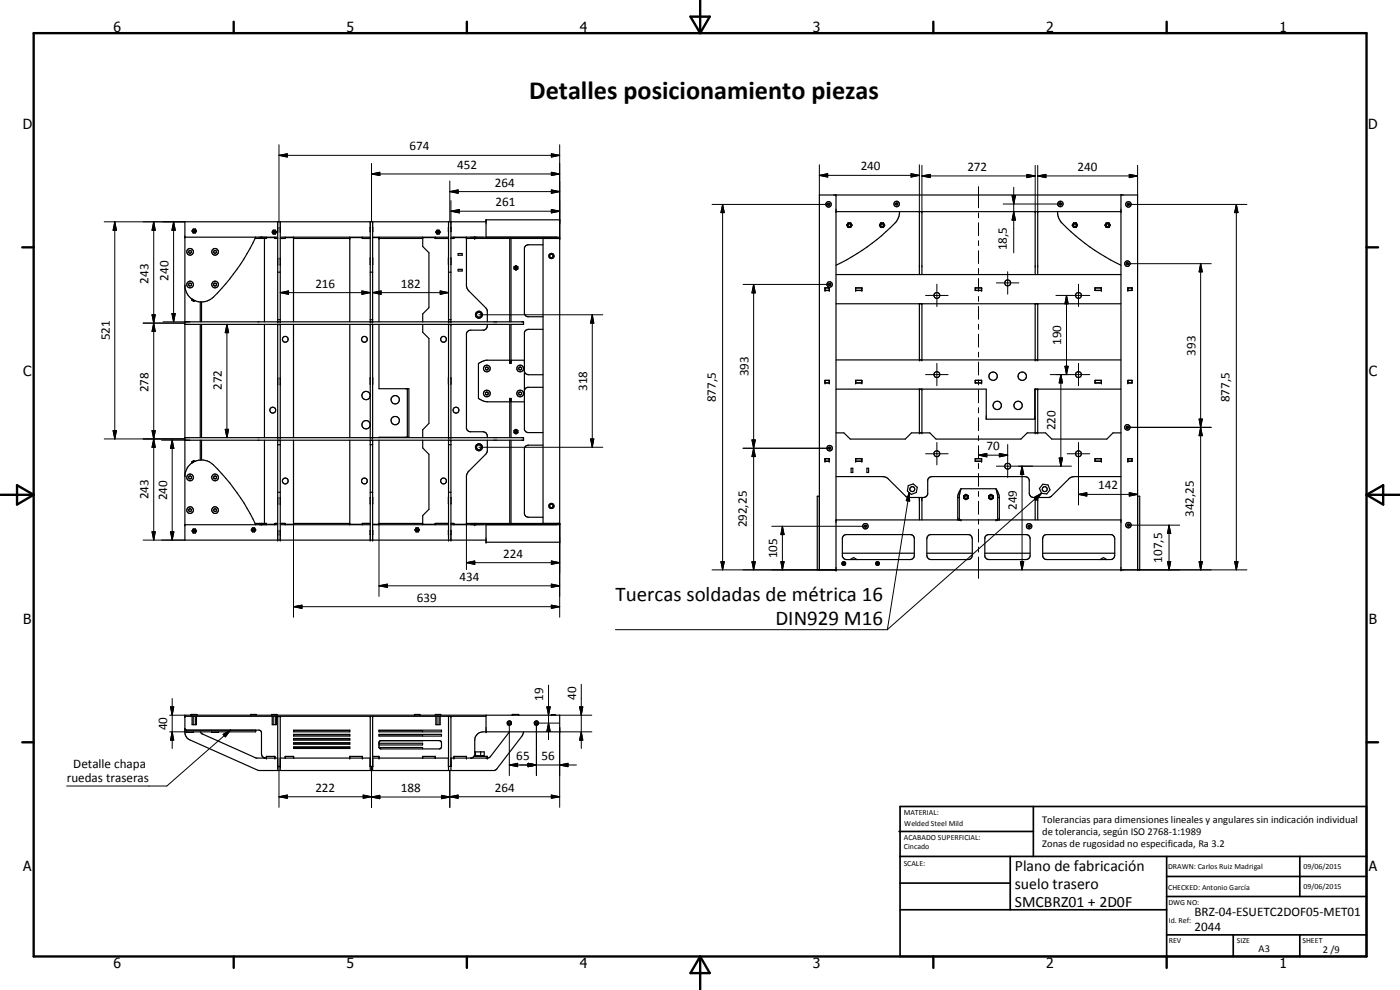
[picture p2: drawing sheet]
<svg xmlns="http://www.w3.org/2000/svg" width="420mm" height="297mm" viewBox="0 0 420 297" stroke-linecap="round" stroke-linejoin="round" font-family="sans-serif">
<g fill="none" stroke="#000" stroke-width=".35">
<path d="M250.9 58.5v112.5M336.4 58.5v112.5M55.5 71.2h27.8M57.6 69.3l.4-.6h.6l.4 .6M57.6 69.3l.4 .6h.6l.4-.6M57.6 69.3l.4 .5h.6l.4-.5M76.7 71.2a60.7 60.7 0 0 1-13.6 18.6l-1.4 .7-1.6 .1M78.5 71.2v.3M79.4 71.5v25.1M80 71.2v.3h-3.5M80 71.3h2.5M82 69.1h.6l.4 .5-.4 .6h-.6l-.3-.6z"/>
<path d="M82.2 69.3l.3 .1v.4h-.4zM82.5 71.2v.3h.8M83.3 66.5v30.1M84.1 66.5v30.1M84.1 71.2h27M85.6 71.2v.3h-1.5M85.6 71.3h2.5v25.3M88.1 71.5h16.9M88.1 71.2v.3M105 71.2v25.4M105 71.3h3.7M108.7 71.2v.3h2.4"/>
<path d="M111.1 68.2v1.3M111.1 77.4v1.9M111.1 66.5v30.1M111.8 66.5v30.1M111.8 71.2h22.8M111.8 68.2h.1M111.8 69.5h.1M111.8 71.3h1.9M111.8 77.4h.1M111.8 79.3h.1M113.7 71.5h13.2M113.7 71.2v25.4"/>
<path d="M126.8 71.2v.3M130.6 71.3h-3.7v2.7l1.8 1.8v16.5l-1.8 1.9v2.4M130.6 71.2v.3h4M131.1 69.1h.7l.3 .5-.3 .6h-.7l-.3-.6zM131.3 69.4l.3-.1a.31 .31 0 0 1 .1 .5 .31 .31 0 0 1-.4 .1 .31 .31 0 0 1 0-.5zM134.6 68.2h.1M134.6 69.5h.1M134.6 77.4h.1M134.6 79.3h.1M134.6 66.5v30.1M135.3 66.5v30.1M135.3 71.2h32.7"/>
<path d="M135.3 68.2h.1M135.3 69.5h.1M135.3 77.4h.1M135.3 79.3h.1M136.2 71.2v.3h-.9M136.2 71.3h3.8M137.5 76.1h1.2v.5h-1.2zM140 71.2v14.7l.7 1.4 5.4 5.5 .2 3.8M140 71.5h28M142.5 71.2v.3M145.9 71.2v-5.2h22.1v96.7h-22.1v-5.3M145.9 66.5h-90.4v95.6h90.4"/>
<path d="M153 71.5v25.1M153.4 71.5v25.1M163 73.4h-4.6l-.7 .4-.3 .6v19.9l.5 .6 .5 .1h4.6M163 71.5v85.6M248.4 61.2l.4-.2 .2 .5-.5 .1zM250.9 63.5h85.5M254.5 66.9h.8l.4 .7-.4 .6h-.8l-.4-.6zM264.3 66.9h.8l.4 .7-.4 .6h-.8l-.4-.6zM269.3 60.9l.1 .3M269.3 61h-.4l-.1 .3 .3 .2 .3-.2M269.3 61l.1 .3M269.9 63.5l-.3 1.9a6.5 6.5 0 0 1-2.4 2.9 61.9 61.9 0 0 1-16.3 11.3"/>
<path d="M275.9 63.5v18.9M276.7 63.5v18.9M310.7 63.5v18.9M311.4 63.5v18.9M317.4 63.5l.3 1.9a7.5 7.5 0 0 0 2.4 2.9 61.9 61.9 0 0 0 16.3 11.3M318 61a.32 .32 0 0 1 .6 .2 .32 .32 0 0 1-.5 .3l-.2-.3M318 61l-.1 .2M318.1 60.9l-.2 .3M321.8 67.6l.4 .6M322.2 66.9h.8l.4 .7-.4 .6h-.8l-.4-.6zM322.2 66.9l-.4 .7M332 66.9h.8l.4 .7-.4 .6h-.8l-.4-.6z"/>
<path d="M332.1 67.3l.2-.2 .5 .2-.1 .6-.4 .1-.3-.4zM55.5 85.6a5.2 5.2 0 0 0 2.1 4.1M55.5 96.6h101.6v.7h-101.6M57.6 89.7v.4l.6 .3 .3-.2M57.6 89.7l.5 .3M57.9 89.9l.2 .1M58.1 90l2 .6M58.1 90h.1M60.1 90.6v6M60.1 97.3v34M60.5 90.6v6M60.5 97.3v34"/>
<path d="M79.4 97.3v34M83.3 97.3v34M83.3 81.7h.8M83.3 95.9h.8M84.1 97.3v34M88.1 97.3v34M105 97.3v34M111.1 81.7h.7M111.1 95.9h.7M111.1 97.3v34M111.8 97.3v34M113.7 97.3v19.3h9v14.6l-9 .1"/>
<path d="M126.9 97.3v2.4l1.8 1.9v25.4l-1.8 1.9v2.4M134.6 97.3v34M134.6 81.7h.7M134.6 95.9h.7M135.3 97.3v34M137.5 80.8h1.2v.5h-1.2zM146.3 97.3a1.5 1.5 0 0 1-1.1 1.8h-4.5l-.7 1v28.5l.4 .6 .6 .3h4a1.4 1.4 0 0 1 1.3 1.8M153 97.3v11.8M153.4 97.3v11.8h-.5v-1h-6.9l-2.4 1v10.4l1 .6 1.7 .5h6.6v-1.1h.5v11.8M154.3 80.1v.6l.5 .3 .6-.3v-.6M154.3 80.1l.5-.4 .6 .4M154.3 80.1l.5-.3 .6 .3"/>
<path d="M154.6 80.2l.3-.1 .2 .4a.3 .3 0 0 1-.4 .1 .3 .3 0 0 1-.1-.4zM163 98.8h-4.6l-.5 .2-.5 .8v29l.3 .7 .7 .3h4.6M247.6 86.4h1.3v.8h-1.3zM247.6 87.1h1.3M247.6 86.4h1.3M248.7 85.1h.5v.4l-.4 .1zM250.9 82.4h85.5M250.9 91.1h85.5M256.8 86.4h1.8v.8h-1.8zM256.8 87.1h1.8M256.8 86.4h1.8M275.9 91.1v16.9"/>
<path d="M276.7 91.1v16.9M292.7 86.4h1.9v.8h-1.9zM292.7 87.1h1.9M292.7 86.4h1.9M292.7 86.4v.7M310.7 91.1v16.9M311.4 91.1v16.9M328.6 86.4h1.9v.8h-1.9zM328.6 87.1h1.9M328.6 86.4h1.9M328.7 86.4v.7M338.5 86.4h1.3v.8h-1.3z"/>
<path d="M338.5 87.1h1.3M338.5 86.4h1.3M111.1 113.4v1.8M111.8 113.4h.1M111.8 115.2h.1M122.2 116.6v14.6M134.6 113.4h.1M134.6 115.2h.1M135.3 113.4h.1M135.3 115.2h.1M153 119.5v11.8M153.4 108.1h4"/>
<path d="M157.4 111.4l.5 .8 .5 .2h4.6M163 116.2h-4.6l-.5 .2-.5 .8M247.6 114.1h1.3v.8h-1.3zM250.9 116.8h45.1v9h14.5v-9h25.9M250.9 108h85.5M256.8 114.1h1.8v.8h-1.8zM275.9 116.8v13.1M276.7 116.8v13.1M292.7 114.1h1.9v.8h-1.9zM292.7 114.1v.8M310.7 116.8v13.1M311.4 116.8v13.1"/>
<path d="M328.6 114.1h1.9v.8h-1.9zM328.7 114.1v.8M338.5 114.1h1.2l.1 .8h-1.3zM55.5 131.3h101.6v.8h-101.6M58.1 138.6a5 5 0 0 0-2.6 4.4M58.1 138.6a5.1 5.1 0 0 1 5.9 .8 63.2 63.2 0 0 1 12.7 18M58.1 138.6l-.2 .1M58.2 138.6h-.1M58.5 138.4l-.3-.2-.6 .4v.3M60.1 132.1v5.9M60.5 132.1v5.9M79.4 132.1v25"/>
<path d="M83.3 132.1v30M83.3 133.4h.8M84.1 132.1v30M88.1 132.1v25.2h-2.5M105 132.1v25.3M111.1 133.4h.7M111.1 132.1v30M111.8 132.1v30M113.7 132.1v25.3M126.9 132.1v2.3l1.8 1.9v16.5l-1.8 1.9v2.6h3.7M134.6 132.1v30M134.6 133.4h.7"/>
<path d="M135.3 132.1v30M146.3 132.1l-.2 3.7-5.6 5.8-.5 1.1v14.7M153 132.1v25M153.4 132.1v25M153.4 120.6h4M154.3 129.2v.6M154.3 129.2l.5-.4 .6 .4M154.3 129.8l.5 .4 .6-.4M154.3 129.8l.5 .3 .6-.3M154.3 129.2l.5-.3 .6 .3M154.6 129.3h.5v.4l-.4 .1zM155.4 129.2v.6"/>
<path d="M163 133.6h-4.6l-.7 .3-.3 .7v19.8l.5 .6 .7 .2h4.4M247.6 137.6h1.3v.8h-1.3zM248.8 134.2a.3 .3 0 0 1 .4 .1 .3 .3 0 0 1-.1 .4 .3 .3 0 0 1-.4-.1zM250.9 129.9h2.4l1.9 1.8h16.5l1.8-1.8h5.5l1.9 1.8h25.5l1.9-1.8h5.5l1.9 1.8h16.5l1.8-1.8h2.4M256.8 137.6h1.8v.8h-1.8zM292.7 137.6h1.9v.8h-1.9zM292.7 137.6v.8M328.6 137.6h1.9v.8h-1.9zM328.7 137.6v.8M338.1 128a.32 .32 0 0 1 .5 .1 .32 .32 0 0 1-.1 .4l-.4-.1zM338.5 137.6h1.2l.1 .8h-1.3zM55.5 157.4h27.8"/>
<path d="M58 158.7h.6l.4 .6-.4 .6h-.6l-.4-.6zM58.1 159.1a.32 .32 0 0 1 .5 .1 .32 .32 0 0 1-.3 .4h-.2zM75.8 158.4h.6l.3 .6-.3 .6h-.6l-.4-.6zM76.5 157.1h3.5v.3M78.5 157.1v.3M80 157.3h2.5M83.3 157.1h-.8v.3M83.3 147.7h.8M84.1 157.1h1.5v.3M84.1 157.4h27M88.1 157.1h16.9M88.1 157.1v.3"/>
<path d="M105 157.3h3.7M111.1 157.1h-2.4v.3M111.1 159.1v1.3M111.1 149.3v1.9M111.1 147.7h.7M111.8 157.4h22.8M111.8 159.1h.1M111.8 157.3h1.9M111.8 149.3h.1M111.8 151.2h.1M113.7 157.1h13.2M124.9 158.4h.6l.3 .6-.3 .6h-.6l-.4-.6z"/>
<path d="M125 158.7h.3a.31 .31 0 0 1 .1 .5 .31 .31 0 0 1-.5-.1zM126.8 157.1v.3M134.6 159.1h.1M134.6 149.3h.1M134.6 151.2h.1M134.6 157.1h-4v.3M134.6 147.7h.7M135.3 157.1h.9v.3M135.3 157.4h32.7M135.3 159.1h.1M135.3 149.3h.1M135.3 151.2h.1"/>
<path d="M136.2 157.3h3.8M140 157.1h28M142.5 157.1v.3M245.9 148.9h-.6v22.1h96.7v-22.1h-.6M250.9 143h14l.9 .2 6.2 5.9 .7 .2h4.4l.8-.2 .5-.8v-4.3l.6-.8 .4-.2h28.3l.9 .4 .3 .6v4a1.3 1.3 0 0 0 1.3 1.3h4.5l.6-.2 5.6-5.6 .9-.4 14.6-.1M250.9 156h85.5M255.4 140.5h.5v1.3h-.5zM259.5 157.6h.4a.31 .31 0 0 1 .1 .5 .31 .31 0 0 1-.5 0 .31 .31 0 0 1 0-.5zM260.2 140.5h.5v1.3h-.5zM272.6 145.7l1.5-.5 1.2 1-.3 1.6-1.5 .5-1.2-1zM275.9 149.3v6.7M276.7 149.3v6.7"/>
<path d="M287.4 149.3h.5M287.9 149.3v6.7M288.4 146.6l-.7 1.4-.3 1v7M288.4 146.6l-.5 2.7M288.4 146.6h10.5M289.2 148.7l.7-.4 .7 .4v.8l-.7 .4-.7-.4zM289.9 148.3l-.7 .5M289.9 148.3l.7 .5M296.7 148.7l.7-.4 .7 .4v.8l-.7 .4-.7-.4zM297.4 148.3l-.7 .5M297.4 148.3l.7 .5M298.9 146.6l.5 2.4v7"/>
<path d="M298.9 146.6l.7 1.4 .3 1.3M299.4 149.3h.5M299.9 149.3v6.7M308.6 157.6l.5 .1-.1 .5-.4-.1zM310.7 149.3v6.7M311.4 149.3v6.7M313 145.3l1.5 .2 .6 1.5-1 1.2-1.5-.2-.7-1.4zM338.4 157.4l.4-.1a.32 .32 0 0 1 .1 .4 .32 .32 0 0 1-.4 .1 .32 .32 0 0 1-.1-.4zM111.8 160.4h.1M134.6 160.4h.1M135.3 160.4h.1M245.9 171v-112.5h95.5v112.5"/>
<path d="M252.8 166h21.6M253.1 160.7l.7-.3h19.6l.7 .3 .3 .7v5.5l-.3 .6-.9 .4-19.6-.1-.8-.9v-5.5zM255.1 167.9l1.1-.6 1 .6M263.2 168.9h.4v.3h-.5zM278.2 166h13.6M278.5 160.7l.7-.3h11.6l.4 .2 .6 1-.1 5.5-.5 .6-.7 .2-11.6-.1-.7-.7v-.5v-5zM295.6 166h13.5M295.9 160.7l.6-.3h11.6l.5 .2 .5 .8v5.7l-.5 .6-.7 .2-11.6-.1-.7-.9v-5.5zM312.9 166h21.6M313.3 160.7l.6-.3h19.6l.7 .3 .3 .9v5.3l-.3 .6-.9 .4-19.6-.1-.7-.7-.1-.5v-5zM330.1 167.9l1.1-.6 1 .6M55.5 219.1h22.4l.5 .4 .1 .3v6.4a1.29 1.29 0 0 0 1 1.3"/>
<path d="M55.5 218.6l.3 .5M55.5 214.9h90.4M56 219.6v.2h2.1v-.2M57.4 214.6v-.2h1.7v.2M57.5 214.4v.2M57.6 214.9v2.5h1.4v-2.5M58 214.9v2.5M58.6 214.9v2.5M60.1 219.6l.5 .6 16.3 7.3h6.4M63.5 219.6v.2h2.1v-.2M75.3 214.6v-.2h1.6v.2M76.7 219.1v.5h-21.2"/>
<path d="M81.5 214.6v-.2h1.6v.2M81.7 214.9v2.5h1.3v-2.5M82 214.9v2.5M82.6 214.9v2.5M83.3 214.9v16.3M84.1 214.9v16.3M88.1 219.1h16.9v.5h-16.9zM88.1 219.2h16.9M111.1 214.9v16.3M111.8 214.9v16.3M113.7 219.1h18.8v.5h-18.8zM113.7 219.2h13.1v.4"/>
<path d="M124.4 214.6v-.2h1.6v.2M130.6 214.6v-.2h1.7v.2M130.8 214.9v2.5h1.3v-2.5M131.1 214.9v2.5M131.8 214.9v2.5M134.6 214.9v16.3M135.3 214.9v16.3M145.9 214.6v5M152.9 219.6l-6.2 7.8-11.4 .1M153.7 214.6v-.2h1.9v.2M154 214.4v.2M157.1 219.6l-.5 1.3-7.5 9.8-.8 .5h-70.7l-20.6-9.2a2.62 2.62 0 0 1-1.5-2.3v-5.1h112.5v5h-23a2.51 2.51 0 0 0-2.5 2.5v4.3l-.4 .7-.6 .4"/>
<path d="M165.5 214.6h1.1M79.4 227.4v.1M80 227.5v-.6h2.5v.6M83.3 230h.8M84.1 227.5h27M85.6 227.5v-.6h2.5v.6M88.1 226.9v.6M88.1 220.3h16.9v.6h-16.9zM88.1 221.6h16.9v.5h-16.9zM88.1 222.8h16.9v.5h-16.9zM88.1 224.1h16.9v.5h-16.9zM88.1 224.3h16.9"/>
<path d="M88.1 221.8h16.9M88.1 220.5h16.9M88.1 223h16.9M105 227.5v-.6h3.7v.6M111.1 227.5v2.5h.8M111.8 226.9h1.9v.6M111.8 227.5h22.8M113.7 220.3h18.8v.6h-18.8zM113.7 220.5h13.1v.4M113.7 223h13.1v.5h-13.1M113.7 224.3h13.1v.4M114.1 222.2h17.8l.4 .2a2.2 2.2 0 0 1 .1 2l-.4 .3h-17.8l-.5-.5"/>
<path d="M114.4 222.2l-.7 .5v1.5M126.8 222.2h.1M126.8 227.5v-.6h3.8v.6M126.9 226.9v.6M134.6 230h.8M136.2 227.5v-.6h3.8v.6M142.3 226.9h4v.6M142.3 226.9h.1M142.4 226.9v-.2h1.4v.2M142.5 225.6h2.8v1.1h-.7v.2M142.7 225.6v1.3M144.3 225.6v1.3"/>
<path d="M144.8 226.7v.2M144.9 226.7v.2M145.1 226.7v.2"/>
<circle cx="57" cy="75.5" r="1"/>
<circle cx="57" cy="75.6" r=".44"/>
<circle cx="58.3" cy="69.3" r=".31"/>
<circle cx="64.5" cy="75.5" r="1"/>
<circle cx="64.5" cy="75.6" r=".44"/>
<circle cx="165.5" cy="76.8" r=".54"/>
<circle cx="165.5" cy="76.8" r=".78"/>
<circle cx="248.7" cy="61.3" r=".8"/>
<circle cx="254.9" cy="67.6" r=".44"/>
<circle cx="264.7" cy="67.6" r=".42"/>
<circle cx="269.1" cy="61.2" r=".82"/>
<circle cx="318.2" cy="61.2" r=".83"/>
<circle cx="322.6" cy="67.6" r=".44"/>
<circle cx="338.4" cy="79.1" r=".32"/>
<circle cx="338.4" cy="79.1" r=".82"/>
<circle cx="338.7" cy="61.3" r=".83"/>
<circle cx="338.7" cy="61.3" r=".31"/>
<circle cx="57" cy="85.4" r="1.01"/>
<circle cx="57.1" cy="85.4" r=".43"/>
<circle cx="64.5" cy="85.4" r=".98"/>
<circle cx="64.5" cy="85.4" r=".45"/>
<circle cx="143.7" cy="94.4" r="1.06"/>
<circle cx="143.7" cy="94.4" r=".73"/>
<circle cx="249" cy="85.4" r=".8"/>
<circle cx="281.2" cy="88.6" r=".88"/>
<circle cx="302.4" cy="84.9" r=".88"/>
<circle cx="323.7" cy="88.6" r=".89"/>
<circle cx="85.6" cy="101.8" r=".88"/>
<circle cx="109.4" cy="101.8" r=".88"/>
<circle cx="109.9" cy="118.7" r="1.25"/>
<circle cx="118.6" cy="120" r="1.24"/>
<circle cx="133.1" cy="101.8" r=".88"/>
<circle cx="146.1" cy="110.6" r=".44"/>
<circle cx="146.1" cy="118" r=".44"/>
<circle cx="146.1" cy="110.5" r="1.01"/>
<circle cx="146.1" cy="118.1" r=".99"/>
<circle cx="156.1" cy="110.6" r="1.01"/>
<circle cx="156.1" cy="118.1" r="1.01"/>
<circle cx="156.1" cy="118.1" r=".44"/>
<circle cx="156.1" cy="110.6" r=".43"/>
<circle cx="281.2" cy="112.4" r=".88"/>
<circle cx="298" cy="112.9" r="1.25"/>
<circle cx="306.8" cy="112.9" r="1.25"/>
<circle cx="323.7" cy="112.4" r=".89"/>
<circle cx="81.8" cy="123.1" r=".88"/>
<circle cx="109.9" cy="127.4" r="1.24"/>
<circle cx="118.6" cy="126.2" r="1.26"/>
<circle cx="136.9" cy="123.1" r=".88"/>
<circle cx="143.7" cy="134.2" r=".73"/>
<circle cx="143.7" cy="134.2" r="1.06"/>
<circle cx="249" cy="134.5" r=".82"/>
<circle cx="281.2" cy="136.1" r=".88"/>
<circle cx="299.3" cy="121.6" r="1.25"/>
<circle cx="302.4" cy="139.9" r=".89"/>
<circle cx="305.5" cy="121.6" r="1.24"/>
<circle cx="323.7" cy="136.1" r=".89"/>
<circle cx="338.3" cy="128.2" r=".81"/>
<circle cx="57" cy="143.2" r="1.01"/>
<circle cx="57" cy="153.1" r=".41"/>
<circle cx="57" cy="153" r="1"/>
<circle cx="57.1" cy="143.3" r=".43"/>
<circle cx="64.5" cy="143.2" r=".99"/>
<circle cx="64.5" cy="153" r=".99"/>
<circle cx="64.5" cy="143.2" r=".44"/>
<circle cx="64.5" cy="153.1" r=".42"/>
<circle cx="76.1" cy="159" r=".31"/>
<circle cx="85.6" cy="144.3" r=".88"/>
<circle cx="109.4" cy="144.3" r=".88"/>
<circle cx="133.1" cy="144.3" r=".88"/>
<circle cx="165.5" cy="151.8" r=".52"/>
<circle cx="165.5" cy="151.8" r=".79"/>
<circle cx="259.7" cy="157.9" r=".82"/>
<circle cx="273.8" cy="146.8" r=".74"/>
<circle cx="289.9" cy="149.1" r=".44"/>
<circle cx="297.4" cy="149.1" r=".44"/>
<circle cx="308.8" cy="157.9" r=".81"/>
<circle cx="313.5" cy="146.8" r=".74"/>
<circle cx="338.7" cy="157.6" r=".81"/>
<circle cx="253.2" cy="169.1" r=".25"/>
<circle cx="253.2" cy="169.1" r=".58"/>
<circle cx="263.4" cy="169.1" r=".56"/>
<circle cx="152.8" cy="217" r=".42"/>
<circle cx="152.9" cy="217" r=".66"/>
<circle cx="161" cy="216.9" r=".42"/>
<circle cx="161" cy="217" r=".66"/>
</g>
<g fill="#000">
<circle cx="250.9" cy="58.5" r=".18"/>
<circle cx="55.5" cy="71.2" r=".18"/>
<circle cx="83.3" cy="79.3" r=".18"/>
<circle cx="83.3" cy="77.4" r=".18"/>
<circle cx="83.3" cy="68.2" r=".18"/>
<circle cx="83.3" cy="69.5" r=".18"/>
<circle cx="84.1" cy="79.3" r=".18"/>
<circle cx="84.1" cy="77.4" r=".18"/>
<circle cx="84.1" cy="68.2" r=".18"/>
<circle cx="84.1" cy="69.5" r=".18"/>
<circle cx="105" cy="71.5" r=".18"/>
<circle cx="113.7" cy="71.5" r=".18"/>
<circle cx="140" cy="71.5" r=".18"/>
<circle cx="142.5" cy="71.2" r=".18"/>
<circle cx="142.5" cy="71.5" r=".18"/>
<circle cx="145.9" cy="66" r=".18"/>
<circle cx="168" cy="71.5" r=".18"/>
<circle cx="168" cy="66" r=".18"/>
<circle cx="250.9" cy="63.5" r=".18"/>
<circle cx="336.4" cy="63.5" r=".18"/>
<circle cx="83.3" cy="96.6" r=".18"/>
<circle cx="83.3" cy="97.3" r=".18"/>
<circle cx="84.1" cy="96.6" r=".18"/>
<circle cx="84.1" cy="97.3" r=".18"/>
<circle cx="111.1" cy="97.3" r=".18"/>
<circle cx="111.1" cy="96.6" r=".18"/>
<circle cx="111.8" cy="97.3" r=".18"/>
<circle cx="111.8" cy="96.6" r=".18"/>
<circle cx="134.6" cy="97.3" r=".18"/>
<circle cx="134.6" cy="96.6" r=".18"/>
<circle cx="135.3" cy="96.6" r=".18"/>
<circle cx="135.3" cy="97.3" r=".18"/>
<circle cx="247.6" cy="86.4" r=".18"/>
<circle cx="247.6" cy="87.1" r=".18"/>
<circle cx="248.9" cy="87.1" r=".18"/>
<circle cx="248.9" cy="86.4" r=".18"/>
<circle cx="256.8" cy="87.1" r=".18"/>
<circle cx="256.8" cy="86.4" r=".18"/>
<circle cx="258.6" cy="86.4" r=".18"/>
<circle cx="258.6" cy="87.1" r=".18"/>
<circle cx="275.9" cy="91.1" r=".18"/>
<circle cx="276.7" cy="91.1" r=".18"/>
<circle cx="294.6" cy="86.4" r=".18"/>
<circle cx="294.6" cy="87.1" r=".18"/>
<circle cx="310.7" cy="91.1" r=".18"/>
<circle cx="311.4" cy="91.1" r=".18"/>
<circle cx="330.5" cy="87.1" r=".18"/>
<circle cx="330.5" cy="86.4" r=".18"/>
<circle cx="338.5" cy="87.1" r=".18"/>
<circle cx="338.5" cy="86.4" r=".18"/>
<circle cx="83.3" cy="113.4" r=".18"/>
<circle cx="83.3" cy="115.2" r=".18"/>
<circle cx="84.1" cy="113.4" r=".18"/>
<circle cx="84.1" cy="115.2" r=".18"/>
<circle cx="152.9" cy="108.1" r=".18"/>
<circle cx="153.4" cy="108.1" r=".18"/>
<circle cx="157.4" cy="108.1" r=".18"/>
<circle cx="247.6" cy="114.9" r=".18"/>
<circle cx="247.6" cy="114.1" r=".18"/>
<circle cx="248.9" cy="114.9" r=".18"/>
<circle cx="248.9" cy="114.1" r=".18"/>
<circle cx="256.8" cy="114.9" r=".18"/>
<circle cx="256.8" cy="114.1" r=".18"/>
<circle cx="258.6" cy="114.1" r=".18"/>
<circle cx="258.6" cy="114.9" r=".18"/>
<circle cx="275.9" cy="116.8" r=".18"/>
<circle cx="275.9" cy="108" r=".18"/>
<circle cx="276.7" cy="108" r=".18"/>
<circle cx="276.7" cy="116.8" r=".18"/>
<circle cx="294.6" cy="114.9" r=".18"/>
<circle cx="294.6" cy="114.1" r=".18"/>
<circle cx="310.7" cy="116.8" r=".18"/>
<circle cx="310.7" cy="108" r=".18"/>
<circle cx="311.4" cy="108" r=".18"/>
<circle cx="311.4" cy="116.8" r=".18"/>
<circle cx="330.5" cy="114.9" r=".18"/>
<circle cx="330.5" cy="114.1" r=".18"/>
<circle cx="338.5" cy="114.9" r=".18"/>
<circle cx="338.5" cy="114.1" r=".18"/>
<circle cx="83.3" cy="132.1" r=".18"/>
<circle cx="83.3" cy="131.3" r=".18"/>
<circle cx="84.1" cy="132.1" r=".18"/>
<circle cx="84.1" cy="131.3" r=".18"/>
<circle cx="111.1" cy="132.1" r=".18"/>
<circle cx="111.1" cy="131.3" r=".18"/>
<circle cx="111.8" cy="132.1" r=".18"/>
<circle cx="111.8" cy="131.3" r=".18"/>
<circle cx="134.6" cy="131.3" r=".18"/>
<circle cx="134.6" cy="132.1" r=".18"/>
<circle cx="135.3" cy="132.1" r=".18"/>
<circle cx="135.3" cy="131.3" r=".18"/>
<circle cx="247.6" cy="138.4" r=".18"/>
<circle cx="247.6" cy="137.6" r=".18"/>
<circle cx="248.9" cy="137.6" r=".18"/>
<circle cx="248.9" cy="138.4" r=".18"/>
<circle cx="256.8" cy="137.6" r=".18"/>
<circle cx="256.8" cy="138.4" r=".18"/>
<circle cx="258.6" cy="137.6" r=".18"/>
<circle cx="258.6" cy="138.4" r=".18"/>
<circle cx="275.9" cy="129.9" r=".18"/>
<circle cx="276.7" cy="129.9" r=".18"/>
<circle cx="294.6" cy="138.4" r=".18"/>
<circle cx="294.6" cy="137.6" r=".18"/>
<circle cx="310.7" cy="129.9" r=".18"/>
<circle cx="311.4" cy="129.9" r=".18"/>
<circle cx="330.5" cy="137.6" r=".18"/>
<circle cx="330.5" cy="138.4" r=".18"/>
<circle cx="338.5" cy="137.6" r=".18"/>
<circle cx="338.5" cy="138.4" r=".18"/>
<circle cx="83.3" cy="159.1" r=".18"/>
<circle cx="83.3" cy="151.2" r=".18"/>
<circle cx="83.3" cy="149.3" r=".18"/>
<circle cx="84.1" cy="149.3" r=".18"/>
<circle cx="84.1" cy="159.1" r=".18"/>
<circle cx="84.1" cy="151.2" r=".18"/>
<circle cx="105" cy="157.1" r=".18"/>
<circle cx="113.7" cy="157.1" r=".18"/>
<circle cx="140" cy="157.1" r=".18"/>
<circle cx="142.5" cy="157.1" r=".18"/>
<circle cx="142.5" cy="157.4" r=".18"/>
<circle cx="168" cy="157.1" r=".18"/>
<circle cx="275.9" cy="149.3" r=".18"/>
<circle cx="276.7" cy="149.3" r=".18"/>
<circle cx="288.4" cy="156" r=".18"/>
<circle cx="298.9" cy="156" r=".18"/>
<circle cx="310.7" cy="149.3" r=".18"/>
<circle cx="311.4" cy="149.3" r=".18"/>
<circle cx="83.3" cy="162.1" r=".18"/>
<circle cx="83.3" cy="160.4" r=".18"/>
<circle cx="84.1" cy="160.4" r=".18"/>
<circle cx="84.1" cy="162.1" r=".18"/>
<circle cx="111.1" cy="162.1" r=".18"/>
<circle cx="111.8" cy="162.1" r=".18"/>
<circle cx="134.6" cy="162.1" r=".18"/>
<circle cx="135.3" cy="162.1" r=".18"/>
<circle cx="145.9" cy="162.7" r=".18"/>
<circle cx="168" cy="162.7" r=".18"/>
<circle cx="250.9" cy="171" r=".18"/>
<circle cx="336.4" cy="171" r=".18"/>
<circle cx="57.4" cy="214.4" r=".18"/>
<circle cx="83.1" cy="214.4" r=".18"/>
<circle cx="124.4" cy="214.4" r=".18"/>
<circle cx="126" cy="214.4" r=".18"/>
<circle cx="145.9" cy="219.6" r=".18"/>
<circle cx="153.7" cy="214.4" r=".18"/>
<circle cx="155.6" cy="214.4" r=".18"/>
<circle cx="168" cy="219.6" r=".18"/>
<circle cx="80" cy="227.5" r=".18"/>
<circle cx="82.5" cy="227.5" r=".18"/>
<circle cx="83.3" cy="230" r=".18"/>
<circle cx="84.1" cy="230" r=".18"/>
<circle cx="105" cy="227.5" r=".18"/>
<circle cx="108.7" cy="227.5" r=".18"/>
<circle cx="113.7" cy="227.5" r=".18"/>
<circle cx="136.2" cy="227.5" r=".18"/>
<circle cx="140" cy="227.5" r=".18"/>
<circle cx="146.3" cy="227.5" r=".18"/>
</g>
<g fill="none" stroke="#000" stroke-width=".71">
<path d="M10.1 9.9h400v277.1h-400zM70.1 6.5v3.4M140.1 6.5v3.4M207.2 5h5.8l-2.9 4.9zM210.1 0v9.9M280.1 6.5v3.4M350.1 6.5v3.4M6.7 74.2h3.4M410.1 74.2h3.5M.1 148.5h10M5.1 145.6l5 2.9-5 2.9zM410.1 148.5h10"/>
<path d="M410.1 148.5l5-2.9v5.8zM6.7 222.7h3.4M410.1 222.7h3.5M70.1 287v3.4M140.1 287v3.4M210.1 287v10M210.1 287l2.9 5h-5.8zM280.1 287v3.4M350.1 287v3.4"/>
</g>
<g fill="none" stroke="#000" stroke-width=".51">
<path d="M269.8 249.5h40.3M270.1 242h140v45h-140zM270.1 257h140M303.2 257v16M310.1 242v15M350.1 257v30M390.1 257v12M270.1 265h33.1M270.1 273h80M350.1 269h60M350.1 263h60M350.1 280.5h60"/>
<path d="M370.1 280.5v6.5M390.1 280.5v6.5"/>
</g>
<g fill="none" stroke="#000" stroke-width=".3">
<path d="M83.7 46.6l2.5-.5v1zM83.7 46.6h84.3M83.7 43.4v23.1M111.5 52.2l2.5-.5v1zM111.5 52.2h56.5M111.5 49v17.5M135 57.5l2.5-.5v1zM135 57.5h33M135 54.3v12.2M165.5 57l2.5 .5-2.5 .5zM165.5 51.7l2.5 .5-2.5 .5zM165.5 46.1l2.5 .5-2.5 .5z"/>
<path d="M168 43.4v28.1M245.9 52.6l2.5-.5v1zM245.9 52.6h30M245.9 49.4v9.1M273.4 52.1l2.5 .5-2.5 .5zM275.9 49.4v14.4M276.7 52.8l2.5-.5v1zM276.7 52.8h34M276.7 49.6v14.2M293.7 56v6.4M303.7 58.7h1l-.5 2.5zM304.2 56.2v19.7"/>
<path d="M308.2 52.3l2.5 .5-2.5 .5zM310.7 49.6v14.2M311.4 52.8l2.5-.5v1zM311.4 52.8h30M311.4 49.6v14.2M338.9 52.3l2.5 .5-2.5 .5zM341.4 49.6v8.9M31.3 66.5h24.2M34.4 66.5l.6 2.6h-1.1zM34.4 66.5v65.2M46.1 66.5l.5 2.6h-1zM46.1 66.5v95.6"/>
<path d="M52.1 66.5l.5 2.6h-1zM52.1 66.5v30.1M135.3 63.4l2.6-.5v1zM135.3 63.4h32.7M135.3 60.2v6.3M165.5 62.9l2.5 .5-2.5 .5zM213.7 61.3h35M216.9 61.3l.5 2.5h-1zM216.9 61.3v109.7M293.7 63.9v1.5M293.7 66.8v3.9M293.7 72.2v1.5"/>
<path d="M293.7 75.2v3.9M301.1 61.2h17.1M304.2 63.5l.5 2.5h-1zM338.4 79.1h25.1M338.7 61.3h35.5M360.3 79.1l.5 2.5h-.9zM360.3 79.1v91.9M371 61.3l.5 2.5h-1zM371 61.3v109.7M43 96.9h12.5M45.6 94.4h1l-.5 2.5zM46.1 96.9l.5 2.5h-1z"/>
<path d="M48.9 96.6h8.1M51.6 94.1h1l-.5 2.5zM68.1 97.3l.5 2.5h-1zM68.1 97.3v34M84.1 87.8l2.5-.5v1zM84.1 87.8h27M108.6 87.3l2.5 .5-2.5 .5zM111.8 87.8l2.6-.5v1zM111.8 87.8h22.8M132.1 87.3l2.5 .5-2.5 .5zM143.7 94.4h37.2M177.7 94.4l.5 2.5h-1z"/>
<path d="M177.7 94.4v39.8M223 85.3h26M226.2 85.3l.5 2.6h-1zM226.2 85.3v85.7M277.8 88.6h6.8M281.2 85.3v6.7M293.7 80.6v1.5M293.7 83.6v3.8M293.7 88.9v1.5M293.7 91.9v3.9M293.7 97.3v1.5M299 84.9h6.8"/>
<path d="M302.4 81.5v6.8M316.9 88.6h10.2M320.1 88.6l.5 2.5h-1zM320.1 88.6v23.8M323.7 85.3v6.7M277.8 112.4h6.8M281.2 109v6.7M293.7 100.3v3.8M293.7 105.7v1.4M293.7 108.6v3.9M293.7 114v1.5M293.7 117v3.9"/>
<path d="M315.2 112.4h11.9M318.4 112.4l.5 2.5h-1zM318.4 112.4v27.5M319.6 109.9h1l-.5 2.5zM323.7 109v6.7M31.3 131.7h24.2M33.9 129.2h1.1l-.6 2.5zM45.6 129.2h1l-.5 2.5zM46.1 131.7l.5 2.5h-1zM48.5 132.1h8.5M51.7 132.1l.5 2.4h-1zM51.7 132.1v30"/>
<path d="M67.6 128.8h1l-.5 2.5zM143.7 134.2h37.2M177.2 131.7h1l-.5 2.5zM223 134.5h26M225.7 132h1l-.5 2.5zM225.7 132l1 5h-1l1-5zM226.2 134.5l.5 2.5h-1zM277.8 136.1h6.8M281.2 132.8v6.7M293.7 136.6l2.5-.5v1zM293.7 122.3v1.6M293.7 125.3v3.9"/>
<path d="M293.7 130.7v1.5M293.7 133.7v3.9M293.7 139.1v1.5M293.7 136.6h8.7M299 139.9h22.6M299.9 136.1l2.5 .5-2.5 .5zM302.4 133.4v9.9M306.7 139.9l.5 2.5h-1zM306.7 139.9v31.1M317.9 137.4h1l-.5 2.5zM320.3 136.1h6.8M323.7 132.8v18.7"/>
<path d="M338.4 128.2h25.1M359.9 125.7h.9l-.5 2.5zM360.3 128.2l.5 2.5h-.9zM45.6 159.6h1l-.5 2.5zM51.2 159.6h1l-.5 2.5zM88.1 157.3v27.9M113.7 157.3v21.6M140 157.3v13.6M168 157.1v28.1M231.6 157.9h28.1M234.8 157.9l.5 2.5h-1zM234.8 157.9v13.1"/>
<path d="M272.9 147.8l.1 2.6-1-.2zM272.9 147.8l-6.6 41.1M293.7 142.1v3.8M293.7 147.4v1.5M293.7 150.4v3.9M293.7 155.8v1.5M293.7 158.8v3.8M310.3 149.3l2.3-1.3-1.6 2zM312.6 148l-18.8 16.6M323.7 148.3l2.5-.5v1zM323.7 148.3h17.7M338.7 157.6h15.3"/>
<path d="M338.9 147.8l2.5 .5-2.5 .5zM350.8 157.6l.6 2.5h-1zM350.8 157.6v13.4M43 162.1h12.5M113.7 175.8l2.5-.5v.9zM113.7 175.8h54.3M140 168.8l2.5-.5v1zM140 168.8h28M165.5 168.3l2.5 .5-2.5 .5zM165.5 175.3l2.5 .5-2.5 .4zM213.7 171h37.2M216.4 168.5h1l-.5 2.5z"/>
<path d="M225.7 168.5h1l-.5 2.5zM234.3 168.5h1l-.5 2.5zM293.6 164.8l-27.3 24.1M293.7 164.1v1.6M293.7 167.1v6.4M306.2 168.5h1l-.5 2.5zM336.4 171h37.8M350.4 168.5h1l-.6 2.5zM359.9 168.5h.9l-.5 2.5zM370.5 168.5h1l-.5 2.5zM88.1 182l2.5-.4v.9zM88.1 182h79.9"/>
<path d="M165.5 181.6l2.5 .4-2.5 .5zM184.7 188.9h81.6M50.9 219.6h4.6M50.9 214.6h4.6M51.2 212.1h.9l-.4 2.5zM51.7 219.6l.4 2.5h-.9zM51.7 209.6v15M69.2 219.1l-19.1 16.7h-30.1M152.9 217v15.7M164.1 212.1h1l-.5 2.5zM164.6 217l.5 2.5h-1zM164.6 205.6v16.4"/>
<path d="M167.8 217h-6.8v15.7M168 218.3v23.9M168 219.6h9.6M168 214.6h9.6M173.9 212.1h1l-.5 2.5zM174.4 219.6l.5 2.5h-1zM174.4 205.3v19.3M67 220.3l2.2-1.2-1.6 2zM83.7 239.1l2.5-.6v1zM83.7 230v12.2M83.7 239.1h27.8M109 238.5l2.5 .6-2.5 .4z"/>
<path d="M111.5 239.1l2.5-.5v1zM111.5 230v12.3M111.5 239.1h23.5M132.5 238.6l2.5 .5-2.5 .5zM135 239.1l2.5-.6v1zM135 231.2v11.1M135 239.1h33M152.9 229.5l2.5-.5v1zM152.9 229.5h20.1M158.5 229l2.5 .5-2.5 .5zM165.5 238.5l2.5 .6-2.5 .4zM168 229.5l2.5-.5v1z"/>
</g>
<g fill="#000">
<path d="M83.7 46.6l2.5-.5v1zM111.5 52.2l2.5-.5v1zM135 57.5l2.5-.5v1zM165.5 57l2.5 .5-2.5 .5zM165.5 51.7l2.5 .5-2.5 .5zM165.5 46.1l2.5 .5-2.5 .5zM245.9 52.6l2.5-.5v1zM273.4 52.1l2.5 .5-2.5 .5zM276.7 52.8l2.5-.5v1zM303.7 58.7h1l-.5 2.5zM308.2 52.3l2.5 .5-2.5 .5zM311.4 52.8l2.5-.5v1z"/>
<path d="M338.9 52.3l2.5 .5-2.5 .5zM34.4 66.5l.6 2.6h-1.1zM46.1 66.5l.5 2.6h-1zM52.1 66.5l.5 2.6h-1zM135.3 63.4l2.6-.5v1zM165.5 62.9l2.5 .5-2.5 .5zM216.9 61.3l.5 2.5h-1zM304.2 63.5l.5 2.5h-1zM371 61.3l.5 2.5h-1zM45.6 94.4h1l-.5 2.5zM46.1 96.9l.5 2.5h-1zM51.6 94.1h1l-.5 2.5z"/>
<path d="M68.1 97.3l.5 2.5h-1zM84.1 87.8l2.5-.5v1zM108.6 87.3l2.5 .5-2.5 .5zM111.8 87.8l2.6-.5v1zM132.1 87.3l2.5 .5-2.5 .5zM177.7 94.4l.5 2.5h-1zM226.2 85.3l.5 2.6h-1zM320.1 88.6l.5 2.5h-1zM360.3 79.1l.5 2.5h-.9zM318.4 112.4l.5 2.5h-1zM319.6 109.9h1l-.5 2.5zM33.9 129.2h1.1l-.6 2.5z"/>
<path d="M45.6 129.2h1l-.5 2.5zM46.1 131.7l.5 2.5h-1zM51.7 132.1l.5 2.4h-1zM67.6 128.8h1l-.5 2.5zM177.2 131.7h1l-.5 2.5zM225.7 132h1l-.5 2.5zM226.2 134.5l.5 2.5h-1zM293.7 136.6l2.5-.5v1zM299.9 136.1l2.5 .5-2.5 .5zM317.9 137.4h1l-.5 2.5zM359.9 125.7h.9l-.5 2.5zM360.3 128.2l.5 2.5h-.9z"/>
<path d="M45.6 159.6h1l-.5 2.5zM51.2 159.6h1l-.5 2.5zM272.9 147.8l.1 2.6-1-.2zM306.7 139.9l.5 2.5h-1zM310.3 149.3l2.3-1.3-1.6 2zM323.7 148.3l2.5-.5v1zM338.9 147.8l2.5 .5-2.5 .5zM113.7 175.8l2.5-.5v.9zM140 168.8l2.5-.5v1zM165.5 168.3l2.5 .5-2.5 .5zM165.5 175.3l2.5 .5-2.5 .4zM216.4 168.5h1l-.5 2.5z"/>
<path d="M225.7 168.5h1l-.5 2.5zM234.3 168.5h1l-.5 2.5zM234.8 157.9l.5 2.5h-1zM306.2 168.5h1l-.5 2.5zM350.4 168.5h1l-.6 2.5zM350.8 157.6l.6 2.5h-1zM359.9 168.5h.9l-.5 2.5zM370.5 168.5h1l-.5 2.5zM88.1 182l2.5-.4v.9zM165.5 181.6l2.5 .4-2.5 .5zM51.2 212.1h.9l-.4 2.5zM164.1 212.1h1l-.5 2.5z"/>
<path d="M164.6 217l.5 2.5h-1zM173.9 212.1h1l-.5 2.5zM51.7 219.6l.4 2.5h-.9zM67 220.3l2.2-1.2-1.6 2zM83.7 239.1l2.5-.6v1zM109 238.5l2.5 .6-2.5 .4zM111.5 239.1l2.5-.5v1zM132.5 238.6l2.5 .5-2.5 .5zM135 239.1l2.5-.6v1zM152.9 229.5l2.5-.5v1zM158.5 229l2.5 .5-2.5 .5zM165.5 238.5l2.5 .6-2.5 .4z"/>
<path d="M168 229.5l2.5-.5v1zM174.4 219.6l.5 2.5h-1z"/>
</g>
<text font-size="7.9" x="158.8" y="29.6">Detalles posicionamiento piezas</text>
<g font-size="6.3">
<text x="184.7" y="180.3">Tuercas soldadas de métrica 16</text>
<text x="232.7" y="187.5">DIN929 M16</text>
</g>
<g font-size="4.7">
<text x="304.6" y="261.2">Plano de fabricación</text>
<text x="304.6" y="266.6">suelo trasero</text>
<text x="304.6" y="272">SMCBRZ01 + 2D0F</text>
</g>
<g font-size="4.2">
<text x="34" y="9.6">6</text>
<text x="104" y="9.6">5</text>
<text x="174" y="9.6">4</text>
<text x="244" y="9.6">3</text>
<text x="314" y="9.6">2</text>
<text x="384" y="9.6">1</text>
<text x="6.8" y="38.7">D</text>
<text x="410.6" y="38.7">D</text>
<text x="7" y="112.9">C</text>
<text x="410.8" y="112.9">C</text>
<text x="7" y="187.1">B</text>
<text x="410.8" y="187.1">B</text>
<text x="7" y="261.4">A</text>
<text x="410.8" y="261.4">A</text>
<text x="34" y="290.4">6</text>
<text x="104" y="290.4">5</text>
<text x="174" y="290.4">4</text>
<text x="244" y="290.4">3</text>
<text x="314" y="290.4">2</text>
<text x="384" y="290.4">1</text>
</g>
<g font-size="3.9">
<text x="122.9" y="45.1">674</text>
<text x="137.2" y="50.6">452</text>
<text x="258.3" y="51.1">240</text>
<text x="290.3" y="51.3">272</text>
<text x="323.4" y="51.3">240</text>
<text x="148.5" y="56">264</text>
<text x="148.7" y="61.8">261</text>
<text x="302.1" y="75.1" transform="rotate(-90 302.1 75.1)">18,5</text>
<text x="44.6" y="85.1" transform="rotate(-90 44.6 85.1)">243</text>
<text x="50.6" y="84.2" transform="rotate(-90 50.6 84.2)">240</text>
<text x="94.6" y="86.3">216</text>
<text x="120.3" y="86.3">182</text>
<text x="32.9" y="102.2" transform="rotate(-90 32.9 102.2)">521</text>
<text x="318.5" y="103.5" transform="rotate(-90 318.5 103.5)">190</text>
<text x="358.8" y="106.7" transform="rotate(-90 358.8 106.7)">393</text>
<text x="224.6" y="112.9" transform="rotate(-90 224.6 112.9)">393</text>
<text x="44.6" y="117.7" transform="rotate(-90 44.6 117.7)">278</text>
<text x="66.6" y="117" transform="rotate(-90 66.6 117)">272</text>
<text x="176.2" y="117.3" transform="rotate(-90 176.2 117.3)">318</text>
<text x="214.8" y="120.7" transform="rotate(-90 214.8 120.7)">877,5</text>
<text x="369" y="120.7" transform="rotate(-90 369 120.7)">877,5</text>
<text x="316.8" y="129.2" transform="rotate(-90 316.8 129.2)">220</text>
<text x="296" y="135">70</text>
<text x="44.6" y="149.9" transform="rotate(-90 44.6 149.9)">243</text>
<text x="329.6" y="146.9">142</text>
<text x="50.2" y="150.1" transform="rotate(-90 50.2 150.1)">240</text>
<text x="305.2" y="153" transform="rotate(-90 305.2 153)">249</text>
<text x="358.3" y="155.1" transform="rotate(-90 358.3 155.1)">342,25</text>
<text x="224.1" y="158.2" transform="rotate(-90 224.1 158.2)">292,25</text>
<text x="151" y="167.3">224</text>
<text x="233.2" y="167.4" transform="rotate(-90 233.2 167.4)">105</text>
<text x="348.8" y="168.8" transform="rotate(-90 348.8 168.8)">107,5</text>
<text x="137.9" y="174.2">434</text>
<text x="125.1" y="180.5">639</text>
<text x="163.1" y="210.4" transform="rotate(-90 163.1 210.4)">19</text>
<text x="172.9" y="210.1" transform="rotate(-90 172.9 210.1)">40</text>
<text x="50.2" y="219.1" transform="rotate(-90 50.2 219.1)">40</text>
<text x="154.9" y="228">65</text>
<text x="162.5" y="228">56</text>
<text x="22" y="230.3">Detalle chapa</text>
<text x="20.1" y="234.8">ruedas traseras</text>
<text x="94.6" y="237.5">222</text>
<text x="120.3" y="237.6">188</text>
<text x="148.5" y="237.5">264</text>
<text x="358.5" y="275">BRZ-04-ESUETC2DOF05-MET01</text>
<text x="358.5" y="279.4">2044</text>
</g>
<g font-size="3.1">
<text x="312.7" y="246.8">Tolerancias para dimensiones lineales y angulares sin indicación individual</text>
<text x="312.7" y="250.4">de tolerancia, según ISO 2768-1:1989</text>
<text x="312.7" y="254">Zonas de rugosidad no especificada, Ra 3.2</text>
<text x="377.7" y="285.6">A3</text>
<text x="397" y="285.9">2 /9</text>
</g>
<g font-size="2.4">
<text x="271.2" y="244.4">MATERIAL:</text>
<text x="271.3" y="252">ACABADO SUPERFICIAL:</text>
<text x="271.4" y="247.9">Welded Steel Mild</text>
<text x="271.3" y="254.6">Cincado</text>
<text x="271.2" y="259.7">SCALE:</text>
<text x="350.6" y="260.8">DRAWN: Carlos Ruiz Madrigal</text>
<text x="391.2" y="260.6">09/06/2015</text>
<text x="350.6" y="267.1">CHECKED: Antonio García</text>
<text x="391.2" y="266.7">09/06/2015</text>
<text x="350.6" y="271.4">DWG NO:</text>
<text x="350.8" y="276.9">Id. Ref:</text>
<text x="350.8" y="282.8">REV</text>
<text x="371.2" y="282.9">SIZE</text>
<text x="390.9" y="282.9">SHEET</text>
</g>
</svg>
